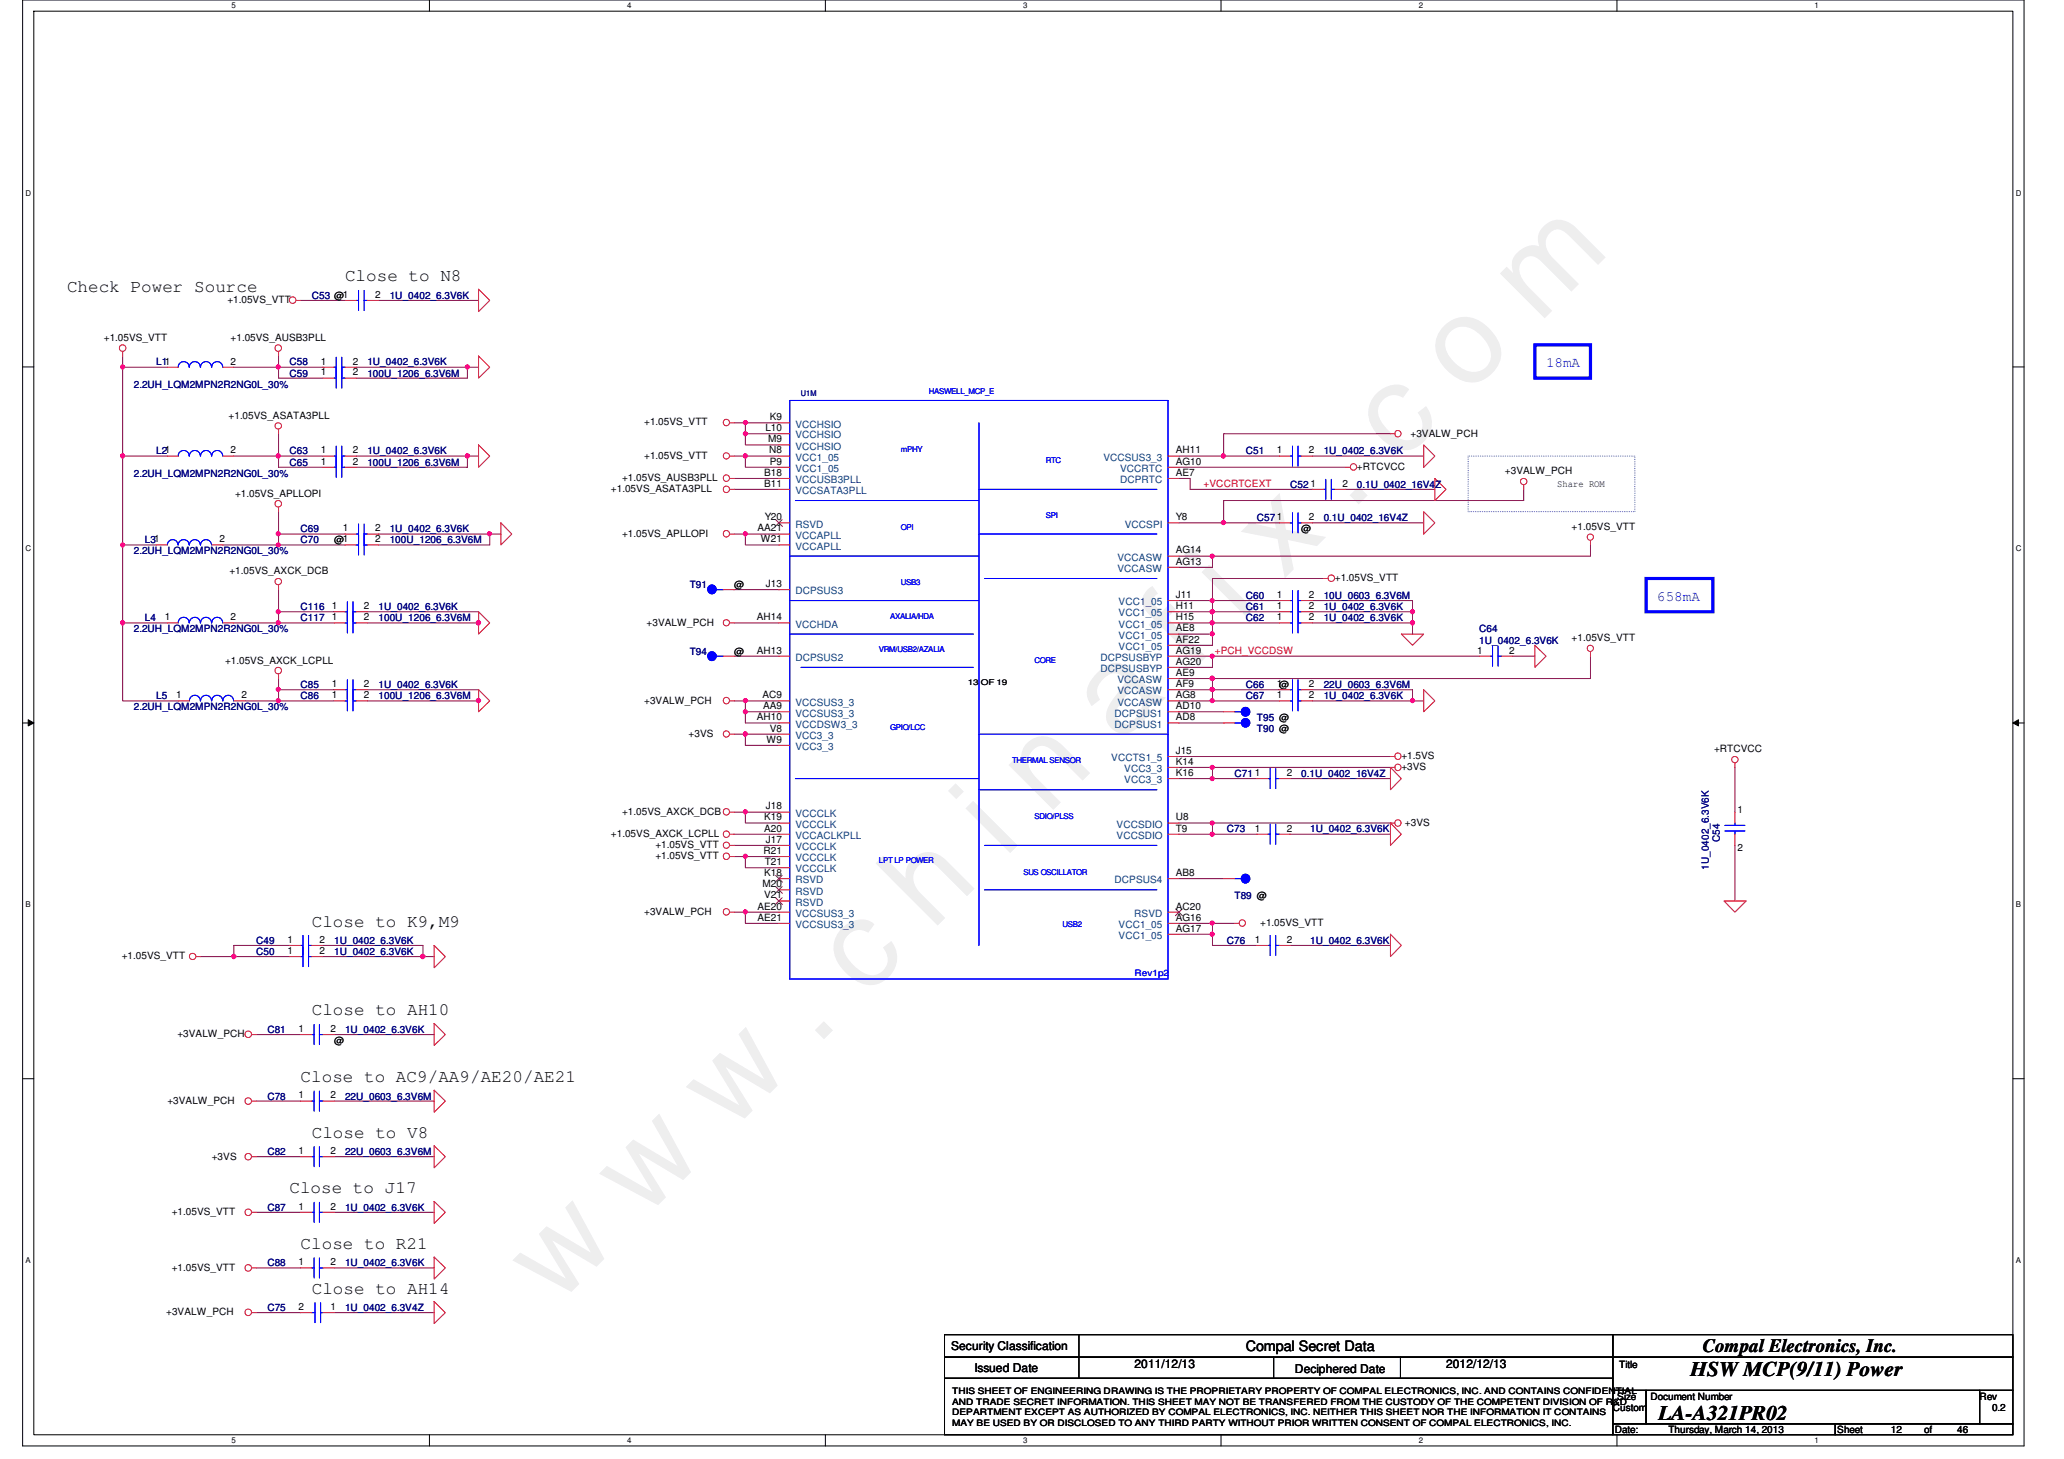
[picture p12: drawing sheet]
<svg xmlns="http://www.w3.org/2000/svg" width="297mm" height="210mm" viewBox="0 0 297 210" stroke-linecap="round" stroke-linejoin="round" font-family="sans-serif">
<path d="M3.3 0h288v208h-288zM4.9 1.6h284.8v204.8h-284.8z" fill="none" stroke="#000" stroke-width=".14"/>
<g fill="#fff">
<path d="M33.3 .2h.6v1.2h-.6z"/>
<path d="M33.3 206.6h.6v1.2h-.6z"/>
</g>
<path d="M61.8 0v1.6M61.8 206.4v1.6" fill="none" stroke="#000" stroke-width=".14"/>
<g fill="#fff">
<path d="M90.3 .2h.5v1.2h-.5z"/>
<path d="M90.3 206.6h.5v1.2h-.5z"/>
</g>
<path d="M118.8 0v1.6M118.8 206.4v1.6" fill="none" stroke="#000" stroke-width=".14"/>
<g fill="#fff">
<path d="M147.2 .2h.6v1.2h-.6z"/>
<path d="M147.2 206.6h.6v1.2h-.6z"/>
</g>
<path d="M175.7 0v1.6M175.7 206.4v1.6" fill="none" stroke="#000" stroke-width=".14"/>
<g fill="#fff">
<path d="M204.2 .2h.6v1.2h-.6z"/>
<path d="M204.2 206.6h.6v1.2h-.6z"/>
</g>
<path d="M232.7 0v1.6M232.7 206.4v1.6" fill="none" stroke="#000" stroke-width=".14"/>
<g fill="#fff">
<path d="M261.2 .2h.5v1.2h-.5z"/>
<path d="M261.2 206.6h.5v1.2h-.5z"/>
<path d="M3.7 27.2h.7v1.2h-.7z"/>
<path d="M290.1 27.2h.8v1.2h-.8z"/>
<path d="M3.7 78.4h.7v1.1h-.7z"/>
<path d="M290.1 78.4h.8v1.1h-.8z"/>
</g>
<path d="M3.3 52.8h1.6M289.7 52.8h1.6" fill="none" stroke="#000" stroke-width=".14"/>
<g fill="#fff">
<path d="M3.7 129.6h.7v1.2h-.7z"/>
<path d="M290.1 129.6h.7v1.2h-.7z"/>
</g>
<path d="M3.3 104h1.6M4.1 103.5l.8 .5-.8 .4zM289.7 104l.8-.5v.9zM289.7 104h1.6" fill="none" stroke="#000" stroke-width=".14"/>
<path d="M4.1 103.5l.8 .5-.8 .4zM289.7 104l.8-.5v.9z" fill="#000"/>
<g fill="#fff">
<path d="M3.7 180.8h.7v1.1h-.7z"/>
<path d="M290.1 180.8h.7v1.1h-.7z"/>
</g>
<path d="M3.3 155.2h1.6M289.7 155.2h1.6" fill="none" stroke="#000" stroke-width=".14"/>
<path d="M236.9 83.2h9.6v4.8h-9.6z" fill="none" stroke="#00f" stroke-width=".47"/>
<path d="M43.3 43.2h6.4M54.5 43.2h14.4M17.6 89.6v11.2h8.1M174.5 94.4h38.4M174.5 97.6h54.4M174.5 80h54.4M169.7 108.8h30.4M249.7 110.4v6.4M249.7 121.6v8" fill="none" stroke="#800040" stroke-width=".14"/>
<circle cx="17.6" cy="89.6" r=".31" fill="#f0f"/>
<circle cx="17.6" cy="89.6" r=".31" fill="none" stroke="#f0f" stroke-width=".14"/>
<path d="M17.6 78.4v11.2h6.5M33.7 89.6h14.4M40.1 88h8M52.9 89.6h16M40.1 100.8h8M52.9 100.8h16M36.9 166.4h6.4M36.9 174.4h6.4M48.1 166.4h14.4M48.1 174.4h14.4M36.9 182.4h6.4M48.1 182.4h14.4" fill="none" stroke="#800040" stroke-width=".14"/>
<circle cx="40" cy="88" r=".3" fill="#f0f"/>
<circle cx="40" cy="88" r=".3" fill="none" stroke="#f0f" stroke-width=".14"/>
<path d="M40.1 99.2h8" fill="none" stroke="#800040" stroke-width=".14"/>
<circle cx="40" cy="99.2" r=".3" fill="#f0f"/>
<circle cx="40" cy="99.2" r=".3" fill="none" stroke="#f0f" stroke-width=".14"/>
<path d="M35.3 100.8h4.8" fill="none" stroke="#800040" stroke-width=".14"/>
<circle cx="40" cy="100.8" r=".3" fill="#f0f"/>
<circle cx="40" cy="100.8" r=".3" fill="none" stroke="#f0f" stroke-width=".14"/>
<path d="M40.1 99.2v1.6M40.1 88v1.6" fill="none" stroke="#800040" stroke-width=".14"/>
<circle cx="40" cy="89.6" r=".31" fill="#f0f"/>
<circle cx="40" cy="89.6" r=".31" fill="none" stroke="#f0f" stroke-width=".14"/>
<path d="M40.1 67.2h6.4M40.1 65.6h6.4M52.9 88h16M52.9 99.2h16M36.9 158.4h6.4M48.1 158.4h14.4M36.9 188.8h6.4M48.1 188.8h14.4" fill="none" stroke="#800040" stroke-width=".14"/>
<circle cx="40" cy="65.6" r=".31" fill="#f0f"/>
<circle cx="40" cy="65.6" r=".31" fill="none" stroke="#f0f" stroke-width=".14"/>
<path d="M67.3 52.8h1.6M51.3 67.2h16" fill="none" stroke="#800040" stroke-width=".14"/>
<circle cx="67.3" cy="52.8" r=".3" fill="#f0f"/>
<circle cx="67.3" cy="52.8" r=".3" fill="none" stroke="#f0f" stroke-width=".14"/>
<path d="M17.6 51.2v1.6h6.5M51.3 54.4h16M67.3 65.6h1.6" fill="none" stroke="#800040" stroke-width=".14"/>
<circle cx="67.3" cy="65.6" r=".31" fill="#f0f"/>
<circle cx="67.3" cy="65.6" r=".31" fill="none" stroke="#f0f" stroke-width=".14"/>
<path d="M40.1 52.8h6.4M67.3 52.8v1.6M17.6 65.6h6.5M40.1 62.4v3.2M51.3 65.6h16v1.6" fill="none" stroke="#800040" stroke-width=".14"/>
<circle cx="40" cy="52.8" r=".3" fill="#f0f"/>
<circle cx="40" cy="52.8" r=".3" fill="none" stroke="#f0f" stroke-width=".14"/>
<path d="M17.6 52.8v12.8M40.1 54.4h6.4M51.3 52.8h16M33.7 65.6h6.4v1.6" fill="none" stroke="#800040" stroke-width=".14"/>
<circle cx="17.6" cy="65.6" r=".31" fill="#f0f"/>
<circle cx="17.6" cy="65.6" r=".31" fill="none" stroke="#f0f" stroke-width=".14"/>
<circle cx="17.7" cy="52.8" r=".3" fill="#f0f"/>
<circle cx="17.7" cy="52.8" r=".3" fill="none" stroke="#f0f" stroke-width=".14"/>
<path d="M40.1 76.8h9.6" fill="none" stroke="#800040" stroke-width=".14"/>
<circle cx="40" cy="76.8" r=".3" fill="#f0f"/>
<circle cx="40" cy="76.8" r=".3" fill="none" stroke="#f0f" stroke-width=".14"/>
<path d="M17.6 78.4h4.9M40.1 76.8v1.6h9.6" fill="none" stroke="#800040" stroke-width=".14"/>
<circle cx="40" cy="78.4" r=".3" fill="#f0f"/>
<circle cx="40" cy="78.4" r=".3" fill="none" stroke="#f0f" stroke-width=".14"/>
<path d="M17.6 65.6v12.8M32.1 78.4h8M40.1 73.6v3.2M54.5 76.8h16v1.6h-16M40.1 84.8v3.2M40.1 97.6v1.6" fill="none" stroke="#800040" stroke-width=".14"/>
<circle cx="17.7" cy="78.4" r=".3" fill="#f0f"/>
<circle cx="17.7" cy="78.4" r=".3" fill="none" stroke="#f0f" stroke-width=".14"/>
<path d="M33.7 52.8h6.4M40.1 51.2v1.6M40.1 52.8v1.6M33.7 136h8M33.7 137.6h8M46.5 136h14.4M60.9 137.6h1.6M36.9 148.8h6.4M48.1 148.8h14.4" fill="none" stroke="#800040" stroke-width=".14"/>
<circle cx="33.6" cy="137.6" r=".31" fill="#f0f"/>
<circle cx="33.6" cy="137.6" r=".31" fill="none" stroke="#f0f" stroke-width=".14"/>
<path d="M60.9 136v1.6h-14.4" fill="none" stroke="#800040" stroke-width=".14"/>
<circle cx="60.8" cy="137.6" r=".32" fill="#f0f"/>
<circle cx="60.8" cy="137.6" r=".32" fill="none" stroke="#f0f" stroke-width=".14"/>
<path d="M176.1 72h43.2M33.7 136v1.6h-4.8" fill="none" stroke="#800040" stroke-width=".14"/>
<g fill="none" stroke="#f00" stroke-width=".14">
<path d="M17.6 50.6v.6M24.1 52.8h1.6M32.1 52.8h1.6M40.1 50.6v.6M42.6 43.2h.7M46.5 54.4h1.6M46.5 52.8h1.6M49.7 43.2h1.6M49.7 54.4h1.6M49.7 52.8h1.6M52.9 43.2h1.6M22.5 78.4h1.6"/>
<path d="M24.1 65.6h1.6M30.5 78.4h1.6M32.1 65.6h1.6M40.1 61.8v.6M40.1 73v.6M46.5 67.2h1.6M46.5 65.6h1.6M49.7 78.4h1.6M49.7 76.8h1.6M49.7 67.2h1.6M49.7 65.6h1.6M52.9 78.4h1.6"/>
<path d="M52.9 76.8h1.6M24.1 89.6h1.6M32.1 89.6h1.6M40.1 84.2v.6M40.1 97v.6M48.1 88h1.6M48.1 99.2h1.6M48.1 89.6h1.6M51.3 88h1.6M51.3 99.2h1.6M51.3 89.6h1.6M25.7 100.8h1.6"/>
<path d="M33.7 100.8h1.6M48.1 100.8h1.6M51.3 100.8h1.6M249.7 109.8v.6M249.7 116.8v1.6M28.2 137.6h.7M41.7 137.6h1.6M41.7 136h1.6M44.9 137.6h1.6M44.9 136h1.6M62.5 136l1.6 1.6-1.6 1.6zM248.1 129.6h3.2l-1.6 1.6z"/>
<path d="M249.7 120v1.6M36.2 158.4h.7M36.2 148.8h.7M43.3 148.8h1.6M43.3 158.4h1.6M46.5 148.8h1.6M46.5 158.4h1.6M62.5 156.8l1.6 1.6-1.6 1.6zM62.5 147.2l1.6 1.6-1.6 1.6zM36.2 166.4h.7M36.2 174.4h.7M43.3 166.4h1.6"/>
<path d="M43.3 174.4h1.6M46.5 166.4h1.6M46.5 174.4h1.6M62.5 164.8l1.6 1.6-1.6 1.6zM62.5 172.8l1.6 1.6-1.6 1.6zM36.2 182.4h.7M36.2 188.8h.7M43.3 188.8h1.6M43.3 182.4h1.6M46.5 188.8h1.6M46.5 182.4h1.6M62.5 180.8l1.6 1.6-1.6 1.6z"/>
<path d="M62.5 187.2l1.6 1.6-1.6 1.6z"/>
<circle cx="17.6" cy="50.1" r=".47"/>
<circle cx="40" cy="50.1" r=".47"/>
<circle cx="42.1" cy="43.2" r=".47"/>
<circle cx="40" cy="72.5" r=".47"/>
<circle cx="40" cy="61.3" r=".46"/>
<circle cx="40" cy="96.5" r=".47"/>
<circle cx="40" cy="83.7" r=".46"/>
<circle cx="249.7" cy="109.3" r=".46"/>
<circle cx="27.7" cy="137.6" r=".46"/>
<circle cx="35.7" cy="158.4" r=".47"/>
<circle cx="35.7" cy="148.8" r=".47"/>
<circle cx="35.7" cy="174.4" r=".47"/>
<circle cx="35.7" cy="166.4" r=".47"/>
<circle cx="35.7" cy="188.8" r=".47"/>
<circle cx="35.7" cy="182.4" r=".47"/>
</g>
<g fill="none" stroke="#000" stroke-width=".14">
<path d="M135.9 192h96.2v3.2h-96.2zM135.9 195.2h96.2v3.1h-96.2zM135.9 198.3h96.2v8.1h-96.2zM155.3 192v6.3M183.3 195.2v3.1M201.5 195.2v3.1M232.1 192h57.6v3.2h-57.6zM232.1 195.2h57.6v4.8h-57.6zM232.1 200h4.8v4.9h-4.8zM232.1 204.9h32v1.5h-32zM236.9 200h48v4.9h-48zM264.1 204.9h25.6v1.5h-25.6z"/>
<path d="M284.9 200h4.8v4.9h-4.8z"/>
</g>
<g fill="none" stroke="#00f" stroke-width=".14">
<path d="M27.2 52.8a.78 .78 0 0 0-.8-.8 .78 .78 0 0 0-.7 .8M28.8 52.8a.78 .78 0 0 0-.8-.8 .78 .78 0 0 0-.7 .8M28.9 52.8a.78 .78 0 0 1 .8-.8 .78 .78 0 0 1 .7 .8M32 52.8a.78 .78 0 0 0-.7-.8 .78 .78 0 0 0-.8 .8M48.1 54.4h.3M48.1 52.8h.3M48.4 53v2.8M48.4 51.4v2.9M49.2 53v2.8M49.2 51.4v2.9M49.2 54.4h.5M49.2 52.8h.5"/>
<path d="M51.3 43.2h.3M51.6 41.8v2.9M52.4 41.8v2.9M52.4 43.2h.5M113.7 57.6h54.4v83.2h-54.4zM25.6 78.4a.76 .76 0 0 0-.8-.8 .76 .76 0 0 0-.7 .8M27.2 78.4a.78 .78 0 0 0-.8-.8 .78 .78 0 0 0-.7 .8M27.2 65.6a.78 .78 0 0 0-.8-.8 .78 .78 0 0 0-.7 .8M27.3 78.4a.78 .78 0 0 1 .7-.8 .78 .78 0 0 1 .8 .8M28.8 65.6a.78 .78 0 0 0-.8-.8 .78 .78 0 0 0-.7 .8M28.9 65.6a.78 .78 0 0 1 .8-.8 .78 .78 0 0 1 .7 .8M30.4 78.4a.78 .78 0 0 0-.7-.8 .78 .78 0 0 0-.8 .8"/>
<path d="M32 65.6a.78 .78 0 0 0-.7-.8 .78 .78 0 0 0-.8 .8M48.1 67.2h.3M48.1 65.6h.3M48.4 65.8v2.9M48.4 64.2v2.9M49.2 65.8v2.9M49.2 64.2v2.9M49.2 67.2h.5M49.2 65.6h.5M51.3 78.4h.3M51.3 76.8h.3M51.6 77v2.8"/>
<path d="M51.6 75.4v2.9M52.4 77v2.8M52.4 75.4v2.9M52.4 78.4h.5M52.4 76.8h.5M140.9 60.8v75.2M27.2 89.6a.78 .78 0 0 0-.8-.8 .78 .78 0 0 0-.7 .8M28.8 89.6a.78 .78 0 0 0-.8-.8 .78 .78 0 0 0-.7 .8M28.9 89.6a.78 .78 0 0 1 .8-.8 .78 .78 0 0 1 .7 .8M32 89.6a.78 .78 0 0 0-.7-.8 .78 .78 0 0 0-.8 .8M49.7 88h.3M49.7 99.2h.3"/>
<path d="M49.7 89.6h.3M50 86.6v2.9M50 97.8v2.9M50 99.4v2.9M50 88.2v2.9M50.8 86.6v2.9M50.8 97.8v2.9M50.8 99.4v2.9M50.8 88.2v2.9M50.8 88h.5M50.8 99.2h.5M50.8 89.6h.5"/>
<path d="M28.8 100.8a.78 .78 0 0 0-.8-.8 .78 .78 0 0 0-.7 .8M30.4 100.8a.78 .78 0 0 0-.7-.8 .78 .78 0 0 0-.8 .8M30.5 100.8a.78 .78 0 0 1 .8-.8 .78 .78 0 0 1 .7 .8M33.6 100.8a.76 .76 0 0 0-.8-.8 .76 .76 0 0 0-.7 .8M49.7 100.8h.3M50.8 100.8h.5M248.2 119.5h2.9M248.2 118.7h2.9M249.7 118.4v.3M249.7 119.5v.5M43.3 137.6h.3M43.3 136h.3"/>
<path d="M43.6 136.2v2.9M43.6 134.6v2.9M44.4 137.6h.5M44.4 136h.5M44.4 136.2v2.9M44.4 134.6v2.9M44.9 148.8h.3M44.9 158.4h.3M45.2 147.4v2.9M45.2 157v2.9M46 147.4v2.9M46 157v2.9"/>
<path d="M46 148.8h.5M46 158.4h.5M44.9 166.4h.3M44.9 174.4h.3M45.2 165v2.9M45.2 173v2.9M46 165v2.9M46 173v2.9M46 166.4h.5M46 174.4h.5M44.9 188.8h.4M44.9 182.4h.3"/>
<path d="M45.2 181v2.9M45.3 187.4v2.9M46 181v2.9M46 182.4h.5M46.1 187.4v2.9M46.1 188.8h.4"/>
</g>
<circle cx="17.6" cy="89.6" r=".31" fill="#f0f"/>
<circle cx="17.6" cy="89.6" r=".31" fill="none" stroke="#f0f" stroke-width=".14"/>
<circle cx="40" cy="88" r=".3" fill="#f0f"/>
<circle cx="40" cy="88" r=".3" fill="none" stroke="#f0f" stroke-width=".14"/>
<circle cx="40" cy="99.2" r=".3" fill="#f0f"/>
<circle cx="40" cy="99.2" r=".3" fill="none" stroke="#f0f" stroke-width=".14"/>
<circle cx="40" cy="100.8" r=".3" fill="#f0f"/>
<circle cx="40" cy="100.8" r=".3" fill="none" stroke="#f0f" stroke-width=".14"/>
<circle cx="40" cy="89.6" r=".31" fill="#f0f"/>
<circle cx="40" cy="89.6" r=".31" fill="none" stroke="#f0f" stroke-width=".14"/>
<circle cx="40" cy="65.6" r=".31" fill="#f0f"/>
<circle cx="40" cy="65.6" r=".31" fill="none" stroke="#f0f" stroke-width=".14"/>
<circle cx="67.3" cy="52.8" r=".3" fill="#f0f"/>
<circle cx="67.3" cy="52.8" r=".3" fill="none" stroke="#f0f" stroke-width=".14"/>
<circle cx="67.3" cy="65.6" r=".31" fill="#f0f"/>
<circle cx="67.3" cy="65.6" r=".31" fill="none" stroke="#f0f" stroke-width=".14"/>
<circle cx="40" cy="52.8" r=".3" fill="#f0f"/>
<circle cx="40" cy="52.8" r=".3" fill="none" stroke="#f0f" stroke-width=".14"/>
<circle cx="17.6" cy="65.6" r=".31" fill="#f0f"/>
<circle cx="17.6" cy="65.6" r=".31" fill="none" stroke="#f0f" stroke-width=".14"/>
<circle cx="17.7" cy="52.8" r=".3" fill="#f0f"/>
<circle cx="17.7" cy="52.8" r=".3" fill="none" stroke="#f0f" stroke-width=".14"/>
<circle cx="40" cy="76.8" r=".3" fill="#f0f"/>
<circle cx="40" cy="76.8" r=".3" fill="none" stroke="#f0f" stroke-width=".14"/>
<circle cx="40" cy="78.4" r=".3" fill="#f0f"/>
<circle cx="40" cy="78.4" r=".3" fill="none" stroke="#f0f" stroke-width=".14"/>
<circle cx="17.7" cy="78.4" r=".3" fill="#f0f"/>
<circle cx="17.7" cy="78.4" r=".3" fill="none" stroke="#f0f" stroke-width=".14"/>
<circle cx="33.6" cy="137.6" r=".31" fill="#f0f"/>
<circle cx="33.6" cy="137.6" r=".31" fill="none" stroke="#f0f" stroke-width=".14"/>
<circle cx="60.8" cy="137.6" r=".32" fill="#f0f"/>
<circle cx="60.8" cy="137.6" r=".32" fill="none" stroke="#f0f" stroke-width=".14"/>
<text font-size="17.6" fill="#f0f" x="80.1" y="188" transform="rotate(-45 80.1 188)">w w w . c h i n a f i x . c o m</text>
<g font-size="3">
<text x="243.3" y="198">HSW MCP(9/11) Power</text>
<text x="238.7" y="204.3">LA-A321PR02</text>
</g>
<text font-size="2.7" x="245.1" y="194.5">Compal Electronics, Inc.</text>
<g font-size="2.5">
<text x="49.7" y="40.5">Close to N8</text>
<text x="9.6" y="42.1">Check Power Source</text>
<text x="44.9" y="133.3">Close to K9,M9</text>
<text x="44.9" y="146.1">Close to AH10</text>
<text x="43.3" y="155.7">Close to AC9/AA9/AE20/AE21</text>
<text x="44.9" y="163.7">Close to V8</text>
<text x="41.7" y="171.7">Close to J17</text>
<text x="43.3" y="179.7">Close to R21</text>
<text x="44.9" y="186.1">Close to AH14</text>
</g>
<g font-size="2.1" fill="#00f">
<text x="222.5" y="52.8">18mA</text>
<text x="238.5" y="86.4">658mA</text>
</g>
<text font-size="2.1" x="179.3" y="194.4">Compal Secret Data</text>
<g font-size="1.7">
<text x="136.9" y="194.3">Security Classification</text>
<text x="140.2" y="197.3">Issued Date</text>
<text x="163.3" y="196.8">2011/12/13</text>
<text x="186.3" y="197.5">Deciphered Date</text>
<text x="208.1" y="196.8">2012/12/13</text>
</g>
<g font-size="1.4">
<text x="32.7" y="43.6">+1.05VS_VTT</text>
<text x="54" y="42.8">2</text>
<text x="14.9" y="49.1">+1.05VS_VTT</text>
<text x="33.2" y="49.1">+1.05VS_AUSB3PLL</text>
<text x="33.2" y="52.5">2</text>
<text x="46.2" y="52.5">1</text>
<text x="50.8" y="52.5">2</text>
<text x="46.2" y="54">1</text>
<text x="50.8" y="54">2</text>
<text x="32.9" y="60.2">+1.05VS_ASATA3PLL</text>
<text x="33.2" y="65.2">2</text>
<text x="46.2" y="65.2">1</text>
<text x="50.8" y="65.2">2</text>
<text x="92.7" y="61.2">+1.05VS_VTT</text>
<text x="92.7" y="66">+1.05VS_VTT</text>
<text x="110.1" y="62">L10</text>
<text x="110.5" y="63.6">M9</text>
<text x="110.7" y="65.2">N8</text>
<text x="110.8" y="60.5">K9</text>
<text x="169.2" y="65.2">AH11</text>
<text x="183.8" y="65.2">1</text>
<text x="188.4" y="65.2">2</text>
<text x="203" y="62.8">+3VALW_PCH</text>
<text x="33.8" y="71.5">+1.05VS_APLLOPI</text>
<text x="46.2" y="66.8">1</text>
<text x="50.8" y="66.8">2</text>
<text x="87.9" y="70.8">+1.05VS_ASATA3PLL</text>
<text x="89.5" y="69.2">+1.05VS_AUSB3PLL</text>
<text x="110" y="68.5">B18</text>
<text x="110" y="70">B11</text>
<text x="110.8" y="66.8">P9</text>
<text x="169.2" y="68.5">AE7</text>
<text x="169.2" y="66.8">AG10</text>
<text x="188.6" y="70">1</text>
<text x="193.2" y="70">2</text>
<text x="195.3" y="67.6">+RTCVCC</text>
<text x="216.6" y="68.2">+3VALW_PCH</text>
<text x="224.1" y="70">Share ROM</text>
<text x="49.4" y="76.5">1</text>
<text x="54" y="76.5">2</text>
<text x="89.5" y="77.2">+1.05VS_APLLOPI</text>
<text x="109" y="76.5">AA21</text>
<text x="110.1" y="74.8">Y20</text>
<text x="169.2" y="74.8">Y8</text>
<text x="187.3" y="76.6">@</text>
<text x="188.4" y="74.8">2</text>
<text x="226.2" y="76.2">+1.05VS_VTT</text>
<text x="31.6" y="78">2</text>
<text x="33" y="82.6">+1.05VS_AXCK_DCB</text>
<text x="48.1" y="78.2">@1</text>
<text x="54" y="78">2</text>
<text x="109.5" y="78">W21</text>
<text x="169.2" y="81.2">AG13</text>
<text x="169.2" y="79.6">AG14</text>
<text x="192.1" y="83.6">+1.05VS_VTT</text>
<text x="23.7" y="89.2">1</text>
<text x="33.2" y="89.2">2</text>
<text x="47.7" y="87.6">1</text>
<text x="47.7" y="89.2">1</text>
<text x="52.4" y="87.6">2</text>
<text x="52.4" y="89.2">2</text>
<text x="105.7" y="84.6">@</text>
<text x="108.9" y="89.2">AH14</text>
<text x="110.2" y="84.5">J13</text>
<text x="169.2" y="89.2">H15</text>
<text x="169.2" y="87.6">H11</text>
<text x="169.2" y="86">J11</text>
<text x="183.8" y="89.2">1</text>
<text x="183.8" y="86">1</text>
<text x="183.8" y="87.6">1</text>
<text x="188.4" y="89.2">2</text>
<text x="188.4" y="86">2</text>
<text x="188.4" y="87.6">2</text>
<text x="32.4" y="95.5">+1.05VS_AXCK_LCPLL</text>
<text x="93" y="90">+3VALW_PCH</text>
<text x="105.7" y="94.2">@</text>
<text x="108.9" y="94">AH13</text>
<text x="169.2" y="94">AG19</text>
<text x="169.2" y="95.6">AG20</text>
<text x="169.2" y="90.8">AE8</text>
<text x="169.2" y="92.5">AF22</text>
<text x="212.6" y="94">1</text>
<text x="217.2" y="94">2</text>
<text x="226.2" y="92.2">+1.05VS_VTT</text>
<text x="25.4" y="100.5">1</text>
<text x="34.8" y="100.5">2</text>
<text x="47.7" y="98.8">1</text>
<text x="47.7" y="100.5">1</text>
<text x="52.4" y="98.8">2</text>
<text x="52.4" y="100.5">2</text>
<text x="92.7" y="101.2">+3VALW_PCH</text>
<text x="109.7" y="100.5">AC9</text>
<text x="169.2" y="100.5">AG8</text>
<text x="169.2" y="98.8">AF9</text>
<text x="169.2" y="97.2">AE9</text>
<text x="183.8" y="98.8">1@</text>
<text x="183.8" y="100.5">1</text>
<text x="188.4" y="98.8">2</text>
<text x="188.4" y="100.5">2</text>
<text x="99.1" y="106">+3VS</text>
<text x="108.9" y="103.6">AH10</text>
<text x="109.8" y="102">AA9</text>
<text x="110.3" y="106.8">W9</text>
<text x="110.8" y="105.2">V8</text>
<text x="169.2" y="102">AD10</text>
<text x="169.2" y="103.6">AD8</text>
<text x="169.2" y="108.5">J15</text>
<text x="169.2" y="110">K14</text>
<text x="169.2" y="111.6">K16</text>
<text x="180.6" y="111.6">1</text>
<text x="185.2" y="111.6">2</text>
<text x="201.7" y="109.2">+1.5VS</text>
<text x="201.7" y="110.8">+3VS</text>
<text x="246.7" y="108.2">+RTCVCC</text>
<text x="89.5" y="117.2">+1.05VS_AXCK_DCB</text>
<text x="110" y="119.6">A20</text>
<text x="110" y="118">K19</text>
<text x="110.2" y="116.5">J18</text>
<text x="169.2" y="118">U8</text>
<text x="169.2" y="119.6">T9</text>
<text x="180.6" y="119.6">1</text>
<text x="185.2" y="119.6">2</text>
<text x="202.2" y="118.8">+3VS</text>
<text x="250.1" y="117">1</text>
<text x="87.9" y="120.4">+1.05VS_AXCK_LCPLL</text>
<text x="94.3" y="122">+1.05VS_VTT</text>
<text x="94.3" y="123.6">+1.05VS_VTT</text>
<text x="109.9" y="122.9">R21</text>
<text x="110.1" y="124.5">T21</text>
<text x="110.2" y="121.2">J17</text>
<text x="250.1" y="122.5">2</text>
<text x="92.7" y="131.6">+3VALW_PCH</text>
<text x="109" y="130.9">AE20</text>
<text x="109.7" y="127.6">M20</text>
<text x="110" y="129.2">V21</text>
<text x="110" y="126">K18</text>
<text x="169.2" y="130.9">AC20</text>
<text x="169.2" y="126">AB8</text>
<text x="41.4" y="137.2">1</text>
<text x="41.4" y="135.6">1</text>
<text x="46" y="137.2">2</text>
<text x="46" y="135.6">2</text>
<text x="109" y="132.5">AE21</text>
<text x="169.2" y="132.5">AG16</text>
<text x="169.2" y="134">AG17</text>
<text x="180.6" y="135.6">1</text>
<text x="181.4" y="133.2">+1.05VS_VTT</text>
<text x="185.2" y="135.6">2</text>
<text x="17.5" y="138">+1.05VS_VTT</text>
<text x="25.5" y="149.2">+3VALW_PCH</text>
<text x="43" y="148.5">1</text>
<text x="47.6" y="148.5">2</text>
<text x="48.1" y="150.2">@</text>
<text x="24.1" y="158.8">+3VALW_PCH</text>
<text x="43" y="158">1</text>
<text x="47.6" y="158">2</text>
<text x="30.5" y="166.8">+3VS</text>
<text x="43" y="166">1</text>
<text x="47.6" y="166">2</text>
<text x="24.7" y="174.8">+1.05VS_VTT</text>
<text x="43" y="174">1</text>
<text x="47.6" y="174">2</text>
<text x="24.7" y="182.8">+1.05VS_VTT</text>
<text x="43" y="182">1</text>
<text x="47.6" y="182">2</text>
<text x="23.9" y="189.2">+3VALW_PCH</text>
<text x="43" y="188.5">2</text>
<text x="47.6" y="188.5">1</text>
<text x="233" y="196.8">Title</text>
<text x="232.1" y="203">Custom</text>
<text x="232.7" y="201.4">Size</text>
<text x="237.5" y="201.4">Document Number</text>
<text x="284.9" y="201.4">Rev</text>
<text x="286.7" y="203">0.2</text>
<text x="232.4" y="206.2">Date:</text>
<text x="240.1" y="206.2">Thursday, March 14, 2013</text>
<text x="264.4" y="206.2">Sheet</text>
<text x="272.1" y="206.2">12</text>
<text x="276.9" y="206.2">of</text>
<text x="281.7" y="206.2">46</text>
</g>
<g font-size="1.4" fill="#000080">
<text x="44.9" y="43">C53 @1</text>
<text x="56.1" y="43">1U_0402_6.3V6K</text>
<text x="22.5" y="52.6">L11</text>
<text x="41.7" y="52.6">C58</text>
<text x="52.9" y="52.6">1U_0402_6.3V6K</text>
<text x="19.3" y="55.8">2.2UH_LQM2MPN2R2NG0L_30%</text>
<text x="41.7" y="54.2">C59</text>
<text x="52.9" y="54.2">100U_1206_6.3V6M</text>
<text x="22.5" y="65.4">L21</text>
<text x="41.7" y="65.4">C63</text>
<text x="52.9" y="65.4">1U_0402_6.3V6K</text>
<text x="179.3" y="65.4">C51</text>
<text x="190.5" y="65.4">1U_0402_6.3V6K</text>
<text x="19.3" y="68.6">2.2UH_LQM2MPN2R2NG0L_30%</text>
<text x="41.7" y="67">C65</text>
<text x="52.9" y="67">100U_1206_6.3V6M</text>
<text x="185.7" y="70.2">C52</text>
<text x="195.3" y="70.2">0.1U_0402_16V4Z</text>
<text x="43.3" y="76.6">C69</text>
<text x="56.1" y="76.6">1U_0402_6.3V6K</text>
<text x="180.9" y="75">C571</text>
<text x="190.5" y="75">0.1U_0402_16V4Z</text>
<text x="19.3" y="79.8">2.2UH_LQM2MPN2R2NG0L_30%</text>
<text x="20.9" y="78.2">L31</text>
<text x="43.3" y="78.2">C70</text>
<text x="56.1" y="78.2">100U_1206_6.3V6M</text>
<text x="20.9" y="89.4">L4</text>
<text x="43.3" y="87.8">C116</text>
<text x="43.3" y="89.4">C117</text>
<text x="54.5" y="87.8">1U_0402_6.3V6K</text>
<text x="54.5" y="89.4">100U_1206_6.3V6M</text>
<text x="99.3" y="84.6">T91</text>
<text x="179.3" y="89.4">C62</text>
<text x="179.3" y="86.2">C60</text>
<text x="179.3" y="87.8">C61</text>
<text x="190.5" y="89.4">1U_0402_6.3V6K</text>
<text x="190.5" y="86.2">10U_0603_6.3V6M</text>
<text x="190.5" y="87.8">1U_0402_6.3V6K</text>
<text x="19.3" y="91">2.2UH_LQM2MPN2R2NG0L_30%</text>
<text x="99.3" y="94.2">T94</text>
<text x="212.9" y="91">C64</text>
<text x="212.9" y="92.6">1U_0402_6.3V6K</text>
<text x="22.5" y="100.6">L5</text>
<text x="43.3" y="99">C85</text>
<text x="43.3" y="100.6">C86</text>
<text x="54.5" y="99">1U_0402_6.3V6K</text>
<text x="54.5" y="100.6">100U_1206_6.3V6M</text>
<text x="179.3" y="99">C66</text>
<text x="179.3" y="100.6">C67</text>
<text x="190.5" y="99">22U_0603_6.3V6M</text>
<text x="190.5" y="100.6">1U_0402_6.3V6K</text>
<text x="19.3" y="102.2">2.2UH_LQM2MPN2R2NG0L_30%</text>
<text x="180.9" y="103.8">T95 @</text>
<text x="180.9" y="105.4">T90 @</text>
<text x="177.7" y="111.8">C71</text>
<text x="187.3" y="111.8">0.1U_0402_16V4Z</text>
<text x="176.6" y="119.8">C73</text>
<text x="188.5" y="119.8">1U_0402_6.3V6K</text>
<text x="245.9" y="125.1" transform="rotate(-90 245.9 125.1)">1U_0402_6.3V6K</text>
<text x="247.5" y="121.2" transform="rotate(-90 247.5 121.2)">C54</text>
<text x="177.7" y="129.4">T89 @</text>
<text x="36.9" y="137.4">C50</text>
<text x="36.9" y="135.8">C49</text>
<text x="48.1" y="137.4">1U_0402_6.3V6K</text>
<text x="48.1" y="135.8">1U_0402_6.3V6K</text>
<text x="176.6" y="135.8">C76</text>
<text x="188.5" y="135.8">1U_0402_6.3V6K</text>
<text x="38.5" y="148.6">C81</text>
<text x="49.7" y="148.6">1U_0402_6.3V6K</text>
<text x="38.5" y="158.2">C78</text>
<text x="49.7" y="158.2">22U_0603_6.3V6M</text>
<text x="38.5" y="166.2">C82</text>
<text x="49.7" y="166.2">22U_0603_6.3V6M</text>
<text x="38.5" y="174.2">C87</text>
<text x="49.7" y="174.2">1U_0402_6.3V6K</text>
<text x="38.5" y="182.2">C88</text>
<text x="49.7" y="182.2">1U_0402_6.3V6K</text>
<text x="38.5" y="188.6">C75</text>
<text x="49.7" y="188.6">1U_0402_6.3V4Z</text>
</g>
<g font-size="1.4" fill="#004080">
<text x="114.5" y="61.5">VCCHSIO</text>
<text x="114.5" y="64.7">VCCHSIO</text>
<text x="114.5" y="63.1">VCCHSIO</text>
<text x="114.5" y="66.3">VCC1_05</text>
<text x="114.5" y="67.9">VCC1_05</text>
<text x="114.5" y="69.5">VCCUSB3PLL</text>
<text x="114.5" y="71.1">VCCSATA3PLL</text>
<text x="158.8" y="66.3">VCCSUS3_3</text>
<text x="161.2" y="69.5">DCPRTC</text>
<text x="161.2" y="67.9">VCCRTC</text>
<text x="114.5" y="75.9">RSVD</text>
<text x="114.5" y="77.5">VCCAPLL</text>
<text x="161.9" y="75.9">VCCSPI</text>
<text x="114.5" y="79.1">VCCAPLL</text>
<text x="160.8" y="82.3">VCCASW</text>
<text x="160.8" y="80.7">VCCASW</text>
<text x="114.5" y="85.5">DCPSUS3</text>
<text x="161" y="88.7">VCC1_05</text>
<text x="161" y="87.1">VCC1_05</text>
<text x="114.5" y="95.1">DCPSUS2</text>
<text x="114.5" y="90.3">VCCHDA</text>
<text x="158.4" y="95.1">DCPSUSBYP</text>
<text x="161" y="91.9">VCC1_05</text>
<text x="161" y="90.3">VCC1_05</text>
<text x="161" y="93.5">VCC1_05</text>
<text x="114.5" y="101.5">VCCSUS3_3</text>
<text x="158.4" y="96.7">DCPSUSBYP</text>
<text x="160.8" y="101.5">VCCASW</text>
<text x="160.8" y="99.9">VCCASW</text>
<text x="160.8" y="98.3">VCCASW</text>
<text x="114.5" y="103.1">VCCSUS3_3</text>
<text x="114.5" y="104.7">VCCDSW3_3</text>
<text x="114.5" y="107.9">VCC3_3</text>
<text x="114.5" y="106.3">VCC3_3</text>
<text x="160.4" y="103.1">DCPSUS1</text>
<text x="160.4" y="104.7">DCPSUS1</text>
<text x="159.9" y="109.5">VCCTS1_5</text>
<text x="161.8" y="111.1">VCC3_3</text>
<text x="161.8" y="112.7">VCC3_3</text>
<text x="114.5" y="117.5">VCCCLK</text>
<text x="114.5" y="119.1">VCCCLK</text>
<text x="160.7" y="119.1">VCCSDIO</text>
<text x="114.5" y="120.7">VCCACLKPLL</text>
<text x="114.5" y="122.3">VCCCLK</text>
<text x="114.5" y="125.5">VCCCLK</text>
<text x="114.5" y="123.9">VCCCLK</text>
<text x="160.7" y="120.7">VCCSDIO</text>
<text x="114.5" y="128.7">RSVD</text>
<text x="114.5" y="131.9">VCCSUS3_3</text>
<text x="114.5" y="130.3">RSVD</text>
<text x="114.5" y="127.1">RSVD</text>
<text x="160.4" y="127.1">DCPSUS4</text>
<text x="163.2" y="131.9">RSVD</text>
<text x="114.5" y="133.5">VCCSUS3_3</text>
<text x="161" y="133.5">VCC1_05</text>
<text x="161" y="135.1">VCC1_05</text>
</g>
<g font-size="1.4" fill="#f00">
<text x="173.2" y="70.1">+VCCRTCEXT</text>
<text x="174.8" y="94.1">+PCH_VCCDSW</text>
</g>
<text font-size="1.3" fill="#00f" x="163.3" y="140.4">Rev1p2</text>
<g font-size="1.3">
<text x="137" y="200.6">THIS SHEET OF ENGINEERING DRAWING IS THE PROPRIETARY PROPERTY OF COMPAL ELECTRONICS, INC. AND CONTAINS CONFIDENTIAL</text>
<text x="137" y="202.1">AND TRADE SECRET INFORMATION. THIS SHEET MAY NOT BE TRANSFERED FROM THE CUSTODY OF THE COMPETENT DIVISION OF R&amp;D</text>
<text x="137" y="203.6">DEPARTMENT EXCEPT AS AUTHORIZED BY COMPAL ELECTRONICS, INC. NEITHER THIS SHEET NOR THE INFORMATION IT CONTAINS</text>
<text x="137" y="205.1">MAY BE USED BY OR DISCLOSED TO ANY THIRD PARTY WITHOUT PRIOR WRITTEN CONSENT OF COMPAL ELECTRONICS, INC.</text>
</g>
<g font-size="1.1">
<text x="33.3" y="1.1">5</text>
<text x="90.3" y="1.1">4</text>
<text x="147.2" y="1.1">3</text>
<text x="204.2" y="1.1">2</text>
<text x="261.2" y="1.1">1</text>
<text x="3.7" y="28.2">D</text>
<text x="290.1" y="28.2">D</text>
<text x="3.7" y="79.3">C</text>
<text x="290.1" y="79.3">C</text>
<text x="139.3" y="98.6">13 OF 19</text>
<text x="3.7" y="130.6">B</text>
<text x="290.1" y="130.6">B</text>
<text x="3.7" y="181.7">A</text>
<text x="290.1" y="181.7">A</text>
<text x="33.3" y="207.6">5</text>
<text x="90.3" y="207.6">4</text>
<text x="147.2" y="207.6">3</text>
<text x="204.2" y="207.6">2</text>
<text x="261.2" y="207.6">1</text>
</g>
<text font-size="1.1" fill="#000080" x="115.3" y="57">U1M</text>
<g font-size="1.1" fill="#00f">
<text x="133.7" y="56.7">HASWELL_MCP_E</text>
<text x="129.7" y="65">mPHY</text>
<text x="150.5" y="66.6">RTC</text>
<text x="129.7" y="76.2">OPI</text>
<text x="150.5" y="74.6">SPI</text>
<text x="128.1" y="89">AXALIA/HDA</text>
<text x="129.7" y="84.2">USB3</text>
<text x="126.5" y="93.8">VRM/USB2/AZALIA</text>
<text x="148.9" y="95.4">CORE</text>
<text x="128.1" y="105">GPIO/LCC</text>
<text x="145.7" y="109.8">THERMAL SENSOR</text>
<text x="148.9" y="117.8">SDIO/PLSS</text>
<text x="126.5" y="124.2">LPT LP POWER</text>
<text x="147.3" y="125.8">SUS OSCILLATOR</text>
<text x="152.9" y="133.3">USB2</text>
</g>
</svg>
